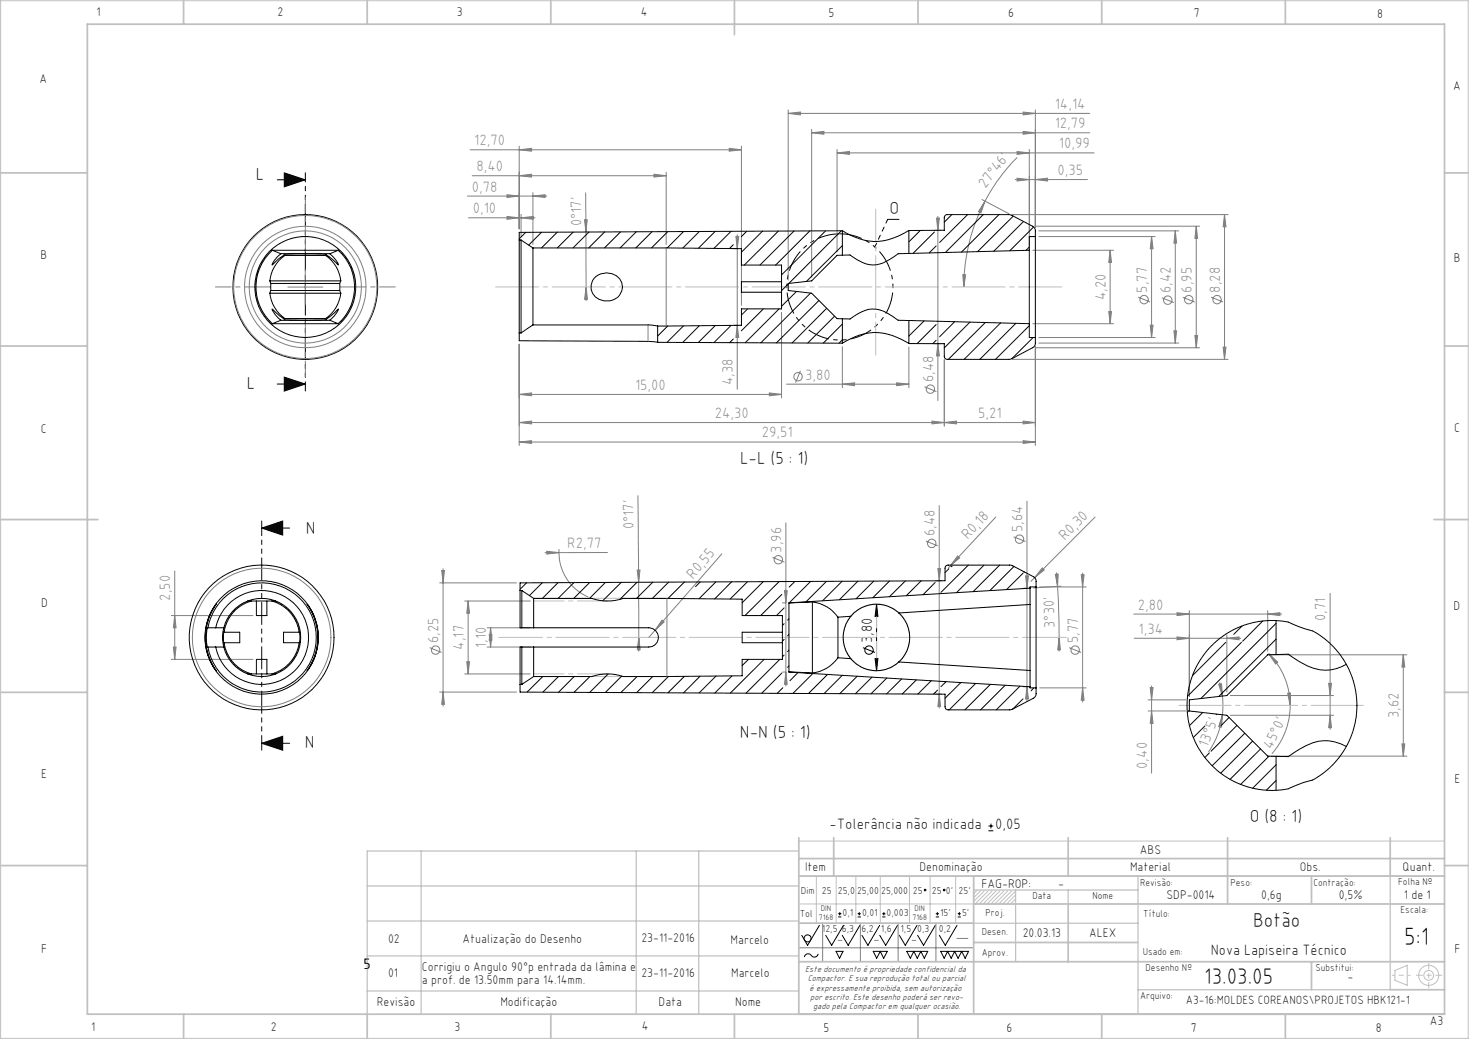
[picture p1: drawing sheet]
<svg xmlns="http://www.w3.org/2000/svg" width="420mm" height="297mm" viewBox="0 0 420 297" stroke-linecap="round" stroke-linejoin="round" font-family="sans-serif">
<g fill="none" stroke="#000" stroke-width=".29">
<path d="M79.3 51.4h8M81.3 49.4l6 2-6 2zM79.3 109.8h8M81.3 107.8l6 2-6 2zM74.8 151h8M74.8 151l6-2.1v4.1zM250.6 172.7v19M250.6 172.7l.4 3.5h-.8zM251.6 172.7h.1M246.7 185.1l3.5 1.4M250.2 188.2h.8l-.4 3.5zM251.6 191.7h.1"/>
<path d="M74.8 212.5h8M74.8 212.5l6-2v4zM282.6 237.5h1.4M282.6 236.1h1.4M283.3 235.4v1.4M233.9 272.7a1.19 1.19 0 0 1-1 .9 1.19 1.19 0 0 1-1.2-.8l-1-.1-.6 .5-.1 .4M234.3 264.5l-3.4 5.7-1.7-2.8M239 272h2l-1 2zM241.2 264.5l-3.4 5.7-1.7-2.8M245.9 264.5l-3.4 5.7-1.7-2.8M249.7 272h4l-1 1.9-1-1.9-1.1 1.9zM251.5 264.5l-3.4 5.7-1.6-2.8"/>
<path d="M256.6 264.5l-3.4 5.7-1.7-2.8M259.3 272h6l-1 1.9-1-1.9-1 1.9-1-1.9-1 1.9zM262.2 264.5l-3.4 5.7-1.7-2.8M267.4 264.5l-3.3 5.7-1.7-2.8M269 272h7.9l-1 1.9-.9-1.9-1.1 1.9-1-1.9-.9 1.9-1.1-1.9-1 1.9zM273.6 264.5l-3.3 5.7-1.7-2.8"/>
<circle cx="248.4" cy="185.8" r="1.2"/>
<circle cx="230.9" cy="268.2" r="1"/>
</g>
<g fill="none" stroke="#c0c0c0" stroke-width=".29">
<path d="M.2 .2h419.6v296.6h-419.6zM152.6 193.4h38.1M228.4 250.4h184.6M228.4 258.4h62M228.4 240.4h184.6M233.4 250.4v13.5M239.1 250.4v13.5M244.7 250.4v13.5M251.7 250.4v13.5M260 250.4v13.5M265.9 250.4v13.5M273.2 250.4v13.5"/>
<path d="M278.4 250.4v8M279.4 254.4l-1 1.1M280.6 254.4l-2.2 2.2M281.4 254.7l-3 3M282.5 254.7l-3.7 3.7M283.6 254.7l-3.7 3.7M284.8 254.7l-3.7 3.7M285.9 254.7l-3.7 3.7M287 254.7l-3.7 3.7M288.1 254.7l-3.7 3.7M289.2 254.7l-3.7 3.7M290.4 254.7l-3.7 3.7"/>
<path d="M290.4 255.8l-2.6 2.6M290.4 257l-1.5 1.4M290.4 258.1l-.4 .3M228.4 263.9h50M398.8 277.4l3.5-1.5v5.8l-3.5-1.5z"/>
<circle cx="250.6" cy="182.2" r="9.5"/>
<circle cx="408.5" cy="278.8" r="1.4"/>
<circle cx="408.5" cy="278.8" r="2.87"/>
</g>
<g fill="none" stroke="#808080" stroke-width=".29">
<path d="M225.4 32.4l3.4-.4v.8zM225.4 31.4v48.6M225.4 32.4h86.2M232.1 38l3.4-.4v.8zM232.1 37v42.3M232.1 38h79.5M292.5 37.6l3.5 .4-3.5 .4zM292.5 32l3.5 .4-3.5 .4zM296 31.4v33.6M133.6 56.1h22.8M134.4 42.8h77.6M135 50.2h55.5"/>
<path d="M145 55.7l3.4 .4-3.4 .3zM148.4 50.2l3.6-.4v.8zM148.4 42.8l3.6-.4v.8zM148.4 41.8v23.6M152.4 56.1l3.5-.4v.7zM152.4 55.1v14.8M167.4 55l.1 11.3M187 49.8l3.5 .4-3.5 .4zM190.5 49.2v20.7M208.5 42.4l3.5 .4-3.5 .4zM212 41.8v45.5M239.3 43.7l3.6-.4v.8z"/>
<path d="M239.3 42.7v29.3M239.3 43.7h73.5M280.7 57l7.8 4.1M281.6 57.5l-1.1 3.4-.7-.4zM281.6 57.5a53.3 53.3 0 0 0-6 24.6M290.3 51.3h20.6M290.8 50.9l3.5 .4-3.5 .4zM290.8 45l-2.8 3-2.6 3.3-3.8 6.2M290.8 43.3l3.5 .4-3.5 .4zM294.3 42.7v27.9M296 51.3l3.5-.4v.8zM87.3 77v10"/>
<path d="M133.9 62.3h19.1M145 61.9l3.4 .4-3.4 .4zM149 62.3l3.5-.4v.8zM149 61.3v6.3M167.1 62.8h.8l-.4 3.5zM167.5 66.3l.1 15.8M209.8 71.1h1.2M210.4 67.6h.8l-.4 3.5zM210.8 67.1v44.2M267.2 65.8h1.8M267.8 62.3h.8l-.5 3.5zM268.1 61.8v52.7"/>
<path d="M275.3 78.5l.8 .1-.5 3.5zM289.4 61.3h61.7M295.3 71.5h23.1M296.2 64.7h46.8M297 66h40M297 67.6h33.3M317.4 71.5v21M317.4 71.5l.4 3.5h-.8zM329.2 67.6l.5 3.5h-.8zM329.2 67.6v28.9M336 66v32.1M336 66l.4 3.5h-.8z"/>
<path d="M342 64.7v34.7M342 64.7l.4 3.5h-.8zM350.1 61.3v41.4M350.1 61.3l.4 3.5h-.8zM82.3 82.1h10M148.4 98.4v28.9M167.6 82.1l.4 3.4h-.9zM167.6 82.1v3.9M209.8 93h1.2M210.8 93l.4 3.5h-.8zM223.4 89.3v24.4M240.8 99.1v11.7"/>
<path d="M259.9 99.2v11.6M267.2 98.2h1.8M268.1 98.2l.5 3.5h-.8zM295.3 92.5h23.1M296 99.1v28.2M296.2 99.4h46.8M297 98.1h40M297 96.5h33.3M317 89h.8l-.4 3.5zM325.4 84.9l3.4 1.4M328.9 93h.8l-.5 3.5zM332.2 85.1l3.4 1.4"/>
<path d="M335.6 94.6h.8l-.4 3.5zM338.2 85l3.4 1.4M341.6 95.9h.8l-.4 3.5zM346.3 84.9l3.4 1.4M349.7 99.2h.8l-.4 3.5zM148.4 112.7l3.6-.4v.8zM148.4 112.7h75M220 112.3l3.4 .4-3.4 .4zM224.9 109.8h35M228.8 106l-1.3 3.4M240.8 109.8l3.5-.4v.8zM256.4 109.4l3.5 .4-3.5 .4z"/>
<path d="M264.3 110.6l3.4 1.3M270 102.8v19M289.4 102.7h61.7M148.4 126.4l3.6-.4v.7zM148.4 126.4h147.6M148.4 120.8l3.6-.4v.8zM266.5 120.4l3.5 .4-3.5 .4zM270 120.8l3.5-.4v.8zM292.5 120.4l3.5 .4-3.5 .4zM292.5 126l3.5 .4-3.5 .3zM296 120.8h-147.6M156.3 157.6l3.5 .4-3.5 .4z"/>
<path d="M159.8 157a13.9 13.9 0 0 0 8.4 13.7M173.7 157.9l-17.9 .1M182.4 141.6l.2 24.8M206.4 158.3l-19.1 21.9M220.8 159.3l3.5 1.4M224.7 149.5v46.6M264.7 154.7l3.4 1.3M268.5 144.5v57.9M273.8 158.9l.6 .6-2.7 2.2zM284.7 147.8l-13 13.9M289.8 153.5l3.4 1.3M293.6 143.3v57"/>
<path d="M313.1 147.8l-18.4 18.4M49 176h23.3M50 163.2v25.3M50 176l.3 3.5h-.7zM125.7 166.6h22M126.3 163.1h.8l-.4 3.5zM126.7 162.6v39.3M132.9 171.8h18.7M133.8 171.8v20.8M133.8 171.8l.4 3.5h-.7zM139.3 179.5h12.3M140.3 179.5v5.5"/>
<path d="M140.3 179.5l.4 3.5h-.8zM182.2 162.9h.8l-.4 3.5zM182.6 166.4v15.8M189.3 177.2l.6 .6-2.6 2.4zM223.7 172.3h.9M224.3 168.8h.8l-.4 3.5zM267.5 166h1.7M268.1 162.5h.8l-.4 3.5zM271.7 161.7l-.6 .7M292.6 168.1h.9M293.2 164.6h.8l-.4 3.5zM297.3 167.8h13.3"/>
<path d="M298 162.3l.6 .6-2.8 2.2zM301.7 164.2l.8-.1-.1 3.5zM302.1 163.7l.3 3.9M302.4 167.6l.4 14.6M303.4 167.6l-7.9 .5M309.1 164.3h.9l-.5 3.5zM309.5 163.8v36.9M324.1 175.5h42.3M336.5 175.2l3.5 .3-3.5 .5zM340 174.6v24.5M362.4 175.5l3.5-.3v.8zM362.4 174.6v11.6"/>
<path d="M380.3 169.6v38.9M49 188.5h23.3M49.6 185h.7l-.3 3.5zM122.8 185.1l3.5 1.4M125.7 197.8h22M126.7 197.8l.4 3.5h-.8zM132.9 192.6h18.7M133.5 189.2h.7l-.4 3.4zM139.3 185h12.3M139.9 181.5h.8l-.4 3.5zM182.6 182.2l.4 3.5h-.8zM182.6 182.2v4"/>
<path d="M187.3 180.2l-1.8 2M223.7 192.1h.9M224.7 192.1l.4 3.5h-.8zM267.5 198.4h1.7M268.5 198.4l.4 3.5h-.8zM292.6 196.3h.9M293.6 196.3l.4 3.5h-.8zM297.3 196.6h13.3M302.8 182.2l.4 3.5h-.8zM302.8 182.2v4M305.7 185.1l3.4 1.4M309.5 196.6l.5 3.6h-.9z"/>
<path d="M324.3 182.5h30.5M328.9 196.6h.8l-.5 3.5zM329.2 196.1v24.9M336.5 182.1l3.5 .4-3.5 .4zM348.4 195.6l.9-.1 .2 3.5zM348.7 195l.8 4M349.5 199v5.3M350.8 182.5l3.5-.4v.8zM350.8 181.5v16.3M351.8 198.8h29.5M362.7 186.9l2.6 2.4-.6 .5zM362.7 186.9a21 21 0 0 1 6.2 14.7"/>
<path d="M363.4 187.2h38.8M368.2 198.2l.8-.1-.1 3.5zM379.9 195.3h.8l-.4 3.5zM401.2 187.2v28.9M401.2 187.2l.4 3.5h-.8zM328.3 200.1h10.7M328.3 203.2h10.7M329.2 203.2l.5 3.6h-.8zM349.5 204.3l-.2 3.6-.9-.2zM349.5 204.3a23.5 23.5 0 0 1-4 10.7M351.8 204.5h29.5M363.4 216.1h38.8"/>
<path d="M368.9 201.6a20.9 20.9 0 0 1-5.3 13.9M380.3 204.5l.4 3.5h-.8zM400.8 212.7h.8l-.4 3.4zM228.4 270.9h50M228.4 263.9h50M235.2 263.9v11M239.6 268.8h1.1M246 263.9v11M250 268.8h1.1M256.8 263.9v11M260.8 268.8h1M267.6 263.9v11"/>
<path d="M273.6 268.2h3.1"/>
<circle cx="327.1" cy="85.7" r="1.2"/>
<circle cx="333.9" cy="85.8" r="1.2"/>
<circle cx="339.9" cy="85.7" r="1.2"/>
<circle cx="348" cy="85.7" r="1.2"/>
<circle cx="228.2" cy="107.7" r="1.2"/>
<circle cx="266" cy="111.2" r="1.2"/>
<circle cx="266.4" cy="155.3" r="1.2"/>
<circle cx="291.5" cy="154.1" r="1.2"/>
<circle cx="222.5" cy="160" r="1.2"/>
<circle cx="124.5" cy="185.8" r="1.2"/>
<circle cx="307.4" cy="185.8" r="1.2"/>
</g>
<path d="M398.1 278.8h5.1" fill="none" stroke="#c0c0c0" stroke-width=".29" stroke-dasharray="15.2 1.3 1.3 1.3" stroke-dashoffset="14.6"/>
<path d="M408.5 282.4v-7" fill="none" stroke="#c0c0c0" stroke-width=".29" stroke-dasharray="15.2 1.3 1.3 1.3" stroke-dashoffset="13.6"/>
<path d="M405 278.8h7.2" fill="none" stroke="#c0c0c0" stroke-width=".29" stroke-dasharray="15.2 1.3 1.3 1.3" stroke-dashoffset="13.5"/>
<g fill="none" stroke="#c0c0c0" stroke-width=".35">
<path d="M105 253.3h123.4M120.4 243.3v46.6M181.9 243.3v46.6M199.8 243.3v46.6M228.4 243.3h-123.4v46.6M278.4 254.4h47M290.4 254.4v20.5M305.4 254.4v4M325.4 250.4v39.5M397.5 250.4v32.5h-72.1M105 273.3h123.4M105 263.3h123.4"/>
<path d="M228.4 263.9h97M105 283.3h123.4"/>
</g>
<g fill="none" stroke="#c0c0c0" stroke-width=".5">
<path d="M25 6.9h388v283h-388zM52.5 .2v6.7M105 .2v6.7M157.5 .2v6.7M210 .2v9.7M262.5 .2v6.7M315 .2v6.7M367.5 .2v6.7M.2 49.4h24.8M413 49.4h6.8M.2 98.9h24.8M413 98.9h6.8"/>
<path d="M.2 148.5h27.8M410 148.5h9.8M.2 197.9h24.8M413 197.9h6.8M228.4 239.5v50.4M238.4 239.5v10.9M305.4 239.5v10.9M351 239.5v18.9M397.5 239.5v10.9M.2 247.4h24.8M228.4 250.4h184.6M228.4 245.4h184.6"/>
<path d="M278.4 250.4v39.5M278.4 258.4h134.6M305.4 258.4v16.5M375 250.4v8M413 247.4h6.8M228.4 274.9h184.6M278.4 269.4h47M375 274.9v8M52.5 289.9v6.9M105 289.9v6.9M157.5 289.9v6.9M210 289.9v6.9"/>
<path d="M262.5 289.9v6.9M315 289.9v6.9M367.5 289.9v6.9M397.5 282.9h15.5"/>
</g>
<path d="M240.1 66.8a15.2 15.2 0 0 0-13.3 22.5 15.2 15.2 0 0 0 26.1 .9 15.2 15.2 0 0 0-11.7-23.3l-1.1-.1" fill="none" stroke="#000" stroke-width=".29" stroke-dasharray="6.3 1.3 1.3 1.3 1.3 1.3" stroke-linecap="butt"/>
<path d="M87.3 49.4v62.4" fill="none" stroke="#000" stroke-width=".29" stroke-dasharray="6.3 1.3 1.3 1.3 1.3 1.3" stroke-dashoffset="3.7"/>
<path d="M257 62.7h-3.2" fill="none" stroke="#000" stroke-width=".29" stroke-dasharray="6.3 1.3 1.3 1.3 1.3 1.3"/>
<path d="M253.8 62.7l-3.7 7.9" fill="none" stroke="#000" stroke-width=".29" stroke-dasharray="6.3 1.3 1.3 1.3 1.3 1.3" stroke-dashoffset="5.2"/>
<path d="M74.8 148.9v65.5" fill="none" stroke="#000" stroke-width=".29" stroke-dasharray="6.3 1.3 1.3 1.3 1.3 1.3" stroke-dashoffset="2.2"/>
<path d="M87.3 72v-15.7M77.3 82h-15.7M87.3 92v15.7M97.3 82h15.7" fill="none" stroke="#808080" stroke-width=".29" stroke-dasharray="15.2 1.3 1.3 1.3" stroke-dashoffset="7.9"/>
<path d="M142.6 182.2h162.3" fill="none" stroke="#c0c0c0" stroke-width=".29" stroke-dasharray="15.2 1.3 1.3 1.3" stroke-dashoffset="2.7"/>
<path d="M250.6 174.6v13.6" fill="none" stroke="#c0c0c0" stroke-width=".29" stroke-dasharray="15.2 1.3 1.3 1.3" stroke-dashoffset="10.4"/>
<path d="M152.6 171h38.1" fill="none" stroke="#c0c0c0" stroke-width=".29" stroke-dasharray="15.2 1.3 1.3 1.3" stroke-dashoffset="7.6"/>
<path d="M152.6 171.8h21.1M152.6 192.6h21.1" fill="none" stroke="#c0c0c0" stroke-width=".29" stroke-dasharray="15.2 1.3 1.3 1.3" stroke-dashoffset="6.6"/>
<path d="M337 201.6h52.8" fill="none" stroke="#c0c0c0" stroke-width=".29" stroke-dasharray="15.2 1.3 1.3 1.3" stroke-dashoffset=".3"/>
<path d="M141.7 82h161.9" fill="none" stroke="#c0c0c0" stroke-width=".29" stroke-dasharray="15.2 1.3 1.3 1.3" stroke-dashoffset="2.9"/>
<path d="M250.4 101.5v-41.7" fill="none" stroke="#c0c0c0" stroke-width=".29" stroke-dasharray="15.2 1.3 1.3 1.3" stroke-dashoffset="5.8"/>
<g fill="#000">
<path d="M81.3 49.4l6 2-6 2zM81.3 107.8l6 2-6 2z"/>
<path d="M74.8 151l6-2.1v4.1zM74.8 212.5l6-2v4z"/>
<path d="M250.2 188.2h.8l-.4 3.5zM250.6 172.7l.4 3.5h-.8z"/>
</g>
<g fill="#808080">
<path d="M156.3 157.6l3.5 .4-3.5 .4z"/>
<path d="M298 162.3l.6 .6-2.8 2.2z"/>
<path d="M273.8 158.9l.6 .6-2.7 2.2z"/>
<path d="M189.3 177.2l.6 .6-2.6 2.4z"/>
<path d="M281.6 57.5l-1.1 3.4-.7-.4zM275.3 78.5l.8 .1-.5 3.5z"/>
<path d="M368.2 198.2l.8-.1-.1 3.5zM362.7 186.9l2.6 2.4-.6 .5z"/>
<path d="M133.8 171.8l.4 3.5h-.7zM133.5 189.2h.7l-.4 3.4z"/>
<path d="M167.6 82.1l.4 3.4h-.9zM167.1 62.8h.8l-.4 3.5z"/>
<path d="M182.6 182.2l.4 3.5h-.8zM182.2 162.9h.8l-.4 3.5z"/>
<path d="M302.8 182.2l.4 3.5h-.8zM301.7 164.2l.8-.1-.1 3.5z"/>
<path d="M152.4 56.1l3.5-.4v.7zM145 55.7l3.4 .4-3.4 .3zM149 62.3l3.5-.4v.8zM145 61.9l3.4 .4-3.4 .4z"/>
<path d="M239.3 43.7l3.6-.4v.8zM290.8 43.3l3.5 .4-3.5 .4z"/>
<path d="M349.5 204.3l-.2 3.6-.9-.2zM348.4 195.6l.9-.1 .2 3.5z"/>
<path d="M329.2 67.6l.5 3.5h-.8zM328.9 93h.8l-.5 3.5z"/>
<path d="M268.1 98.2l.5 3.5h-.8zM267.8 62.3h.8l-.5 3.5z"/>
<path d="M328.9 196.6h.8l-.5 3.5zM329.2 203.2l.5 3.6h-.8z"/>
<path d="M401.2 187.2l.4 3.5h-.8zM400.8 212.7h.8l-.4 3.4z"/>
<path d="M317.4 71.5l.4 3.5h-.8zM317 89h.8l-.4 3.5zM336 66l.4 3.5h-.8zM335.6 94.6h.8l-.4 3.5zM342 64.7l.4 3.5h-.8zM341.6 95.9h.8l-.4 3.5z"/>
<path d="M210.4 67.6h.8l-.4 3.5zM210.8 93l.4 3.5h-.8z"/>
<path d="M379.9 195.3h.8l-.4 3.5zM380.3 204.5l.4 3.5h-.8z"/>
<path d="M350.1 61.3l.4 3.5h-.8zM349.7 99.2h.8l-.4 3.5z"/>
<path d="M50 176l.3 3.5h-.7zM49.6 185h.7l-.3 3.5z"/>
<path d="M293.2 164.6h.8l-.4 3.5zM293.6 196.3l.4 3.5h-.8z"/>
<path d="M268.1 162.5h.8l-.4 3.5zM268.5 198.4l.4 3.5h-.8zM126.3 163.1h.8l-.4 3.5zM126.7 197.8l.4 3.5h-.8zM224.3 168.8h.8l-.4 3.5zM224.7 192.1l.4 3.5h-.8zM309.1 164.3h.9l-.5 3.5zM309.5 196.6l.5 3.6h-.9zM140.3 179.5l.4 3.5h-.8zM139.9 181.5h.8l-.4 3.5z"/>
<path d="M148.4 50.2l3.6-.4v.8zM187 49.8l3.5 .4-3.5 .4zM148.4 42.8l3.6-.4v.8zM208.5 42.4l3.5 .4-3.5 .4zM148.4 112.7l3.6-.4v.8zM220 112.3l3.4 .4-3.4 .4zM148.4 120.8l3.6-.4v.8zM266.5 120.4l3.5 .4-3.5 .4z"/>
<path d="M270 120.8l3.5-.4v.8zM292.5 120.4l3.5 .4-3.5 .4zM290.8 50.9l3.5 .4-3.5 .4zM296 51.3l3.5-.4v.8zM232.1 38l3.4-.4v.8zM292.5 37.6l3.5 .4-3.5 .4zM225.4 32.4l3.4-.4v.8zM292.5 32l3.5 .4-3.5 .4zM240.8 109.8l3.5-.4v.8zM256.4 109.4l3.5 .4-3.5 .4zM148.4 126.4l3.6-.4v.7zM292.5 126l3.5 .4-3.5 .3zM336.5 182.1l3.5 .4-3.5 .4zM350.8 182.5l3.5-.4v.8zM336.5 175.2l3.5 .3-3.5 .5zM362.4 175.5l3.5-.3v.8z"/>
</g>
<g fill="none" stroke="#000" stroke-width=".29">
<path d="M77.9 71.5a14.1 14.1 0 0 0 0 21M77.9 71.5h18.8M77.9 71.5l2.4 1M80.3 72.5l-1.7 1.8-.8 1.4 1.9-1.8 1.5-1M80.3 72.5h14M81.2 72.9h12.1M81.2 72.9l.3 .1M81.5 73a10.2 10.2 0 0 0-4.3 7.3M81.5 73h11.6M93.1 73a10.1 10.1 0 0 1 4.3 7.3M93.3 72.9l-.2 .1M94.3 72.5l1.7 1.8 .8 1.4-3.5-2.8"/>
<path d="M96.7 71.5a14.1 14.1 0 0 1 0 21M96.7 71.5l-2.4 1M148.4 68.6v26.6M148.4 68.6h.6M149 68.6v26.6M149 68.6l3.4 2.3M150.3 66.4l-1.9 1.9M152.4 70.9v22M152.4 70.9l59.6 .2v4.7h11.4v12.5h-11.4v4.7l-24 .2M154.8 66.4l-3.6 3.7M159.3 66.4l-4.5 4.5M163.9 66.4l-4.6 4.5"/>
<path d="M168.4 66.3l-4.6 4.6M170.4 79.1a4.6 4.6 0 0 1 7.6 3 4.6 4.6 0 0 1-4.2 4 4.6 4.6 0 0 1-4.8-3.3 3.9 3.9 0 0 1 1.4-3.7zM172.9 66.3l-4.6 4.6M177.4 66.3l-4.6 4.6M181.9 66.2l-4.6 4.7M186.4 66.2l-4.6 4.7M190.9 66.2l-4.6 4.7M195.4 66.2l-4.6 4.7M200 66.2l-4.8 4.7M204.5 66.1l-4.8 4.9M209 66.1l-4.9 4.9M209.7 70l-1.1 1"/>
<path d="M213.5 66.1l-1.6 1.6M218 66.1l-6 6M222.5 66.1l-9.7 9.7M227 66l-9.7 9.8M231.5 66l-9.7 9.8M236 66l-12.6 12.6M240.6 66l-15.1 15M240.8 66l-92.4 .4v2.2M240.8 66v7M240.8 73h-1.5l-7.2 7.3-6.7 .7v2l6.7 .8 7.2 7.3h1.5M240.8 70.2l-10.2 10.2M259.9 65.9a16.2 16.2 0 0 1-18.7 .3l-.4-.2"/>
<path d="M259.9 72.5h-3.1a11.4 11.4 0 0 1-7.2 3.2 11.8 11.8 0 0 1-6.6-2.8l-2.2 .1M259.9 65.9l10.1-.1v-3.6a.85 .85 0 0 1 .9-.9h17.7l6.6 3.4a1.5 1.5 0 0 1 .8 1.3v1.6M259.9 65.9v6.6M263.1 65.9l-3.2 3.2M267.2 66.3l-6.1 6.1M267.7 70.3l-2 2M272.1 61.3l-2.1 2.2M276.6 61.3l-8 8M281.1 61.3l-10.8 10.9M285.6 61.3l-10.7 10.8M289.7 61.8l-10.2 10.1M292.6 63.3l-8.5 8.5"/>
<path d="M294.3 71.5v21M294.3 71.5l-34.4 1M294.3 70.6l-1 1M295.5 64.9l-6.8 6.8M296 67.6v28.9M296 67.6h-1.7v3.9M77.2 80.3l.2 .7M77.2 83.8a10.2 10.2 0 0 0 4.3 7.3M77.2 80.3h20.2M77.2 83.8h20.2M77.4 81v2M77.4 83l-.2 .8"/>
<path d="M77.4 81h19.7M77.4 83h19.7M77.9 92.5h18.8M80.3 91.5l-2.4 1M80.3 91.5h14M81.2 91.2l-3.4-2.9 .9 1.7 1.6 1.5M81.2 91.2h12.1M81.5 91.1l-.3 .1M81.5 91.1h11.6M93.1 91.1l.2 .1M93.3 91.2l3.5-2.8-1.3 2-1.2 1.1M94.3 91.5l2.4 1"/>
<path d="M97.1 83l.3 .8M97.1 81v2M97.4 83.8a10.1 10.1 0 0 1-4.3 7.3M97.4 80.3l-.3 .7M148.4 95.2v2.2l35.8 .2 3.8 .3M148.4 95.2h.6M152.4 92.9h33.2l2.4 .3M152.4 92.9l-3.4 2.3M188 97.9l52.8 .2M188 93.2v4.7M190.9 93.2l-2.9 2.9M195.4 93.2l-4.7 4.7"/>
<path d="M200 93.1l-4.8 4.8M204.5 93.1l-4.8 4.8M209 93l-4.9 4.9M209.7 96.9l-1.1 1.1M213.7 88.3l-1.7 1.8M218.3 88.3l-6.4 6.3M222.7 88.3l-9.6 9.7M223.4 80.5h-11.4v3h11.4M225.4 81.2l-2 1.9M227.7 83.3l-4.3 4.3M231.7 83.8l-14.2 14.2M234.1 85.9l-12.1 12.1"/>
<path d="M236.4 88.1l-9.9 9.9M238.6 90.4l-7.7 7.7M240.8 98.1a16.2 16.2 0 0 1 18.9 0l.2 .1M240.8 91.1l2.2 .1 1-.7a8.4 8.4 0 0 1 11.1-.1 3.2 3.2 0 0 0 3.3 1.2h1.5M240.8 91.1v7M240.8 92.6l-5.4 5.5M240.8 97.1l-.9 1M259.9 98.2h10.1v3.6a.85 .85 0 0 0 .9 .9h17.7l.7-.2M259.9 91.6v6.6M259.9 91.6l34.4 .9M264.2 91.8l-4.3 4.3M267 97.9l-.3 .3"/>
<path d="M267.7 92.8l-5.5 5.4M267.7 97.3l-.5 .5M272.9 92l-4.3 4.3M277.3 92.1l-7.3 7.3M281.7 92.2l-10.6 10.5M286.1 92.3l-10.4 10.4M290.4 92.4l-10.3 10.3M294.3 92.5v4h1.7M294.3 93.1l-9.7 9.6M295.4 96.5l-6.1 6M296 96.5v1.6a1.5 1.5 0 0 1-.8 1.3l-5.9 3.1M59.4 179.5a15.6 15.6 0 0 1 24-10.3 15.6 15.6 0 0 1 0 26 15.6 15.6 0 0 1-24-10.2"/>
<path d="M59.4 179.5h-.2a11.3 11.3 0 0 0 .2 5.5M59.4 179.5h2.3M61.7 179.5a13.4 13.4 0 0 1 20.6-8.4 13.4 13.4 0 0 1 0 22.2 13.4 13.4 0 0 1-20.6-8.3M61.7 179.5h2.3M61.8 172.8v-.1a16.3 16.3 0 0 0 0 19 16 16 0 0 1 0-18.9zM64 179.5a11.2 11.2 0 0 1 17.2-6.5 11.2 11.2 0 0 1 0 18.4 11.2 11.2 0 0 1-17.2-6.4M64 179.5a10.8 10.8 0 0 0 0 5.5M70.8 171.8h8M71.9 171.8a10.8 10.8 0 0 0-7.8 8.9M73.3 171.8v4.2h3v-4.2M77.8 171.8a10.8 10.8 0 0 1 7.7 8.9M87.8 172.7a15.8 15.8 0 0 1 0 19 16.2 16.2 0 0 0 0-19z"/>
<path d="M148.7 168.8v10.7h.5M148.7 168.8h.5M149.2 179.5h3.4M149.2 168.8v10.7M149.2 168.8l3.4 2.3M150.6 166.6l-1.9 1.8M152.6 179.5h32.9a2.75 2.75 0 0 1 2.8 2.7 2.75 2.75 0 0 1-2.8 2.8h-32.9M152.6 171.1v8.4M152.6 171.1h16.6a14 14 0 0 0 9 0l34 .2v4.7h11.5v12.5h-11.5v4.7l-34 .2a14 14 0 0 0-9 0h-16.6M155 166.6l-3.6 3.6M159.6 166.5l-4.5 4.6M164.1 166.5l-4.5 4.6"/>
<path d="M168.6 166.5l-4.6 4.6M173.1 166.5l-4.5 4.6M177.6 166.5l-5.3 5.2M182.1 166.4l-4.9 4.9M186.7 166.4l-4.7 4.7M191.2 166.4l-4.7 4.7M195.7 166.4l-4.7 4.7M200.2 166.4l-1.3 1.3M204.7 166.3l-4.8 4.8M209.2 166.3l-4.9 4.9M213.7 166.3l-4.9 4.9M218.2 166.3l-6 6"/>
<path d="M222.7 166.3l-9.7 9.7M223.5 169.9l-6 6.1M224.2 173.8l-2.2 2.2M224.2 178.3l-.5 .5M225.6 176.9l-.4 .4M225.6 172.3v19.8l68.9 4.2M227.3 166.2l-1.7 1.6M231.8 166.2l-6 5.9M232.3 172.1a10.2 10.2 0 0 1 7.3 4.3M232.3 172.1l-6.7 .3M232.3 172.1v20.3M236.3 166.2l-5.9 5.8"/>
<path d="M239.6 176.4v11.6M240.8 166.2l-5.6 5.5M243.2 176.2a9.5 9.5 0 0 0 0 12.1M243.2 176.2l-3.6 .2M245.3 166.1l-5.3 5.3M249.8 166.1l-5 5.1M254.3 166.1l-4.7 4.7M257 175.2a9.5 9.5 0 0 0-13.8 1M257 175.2a9.5 9.5 0 0 1 0 14M258.8 166.1l-4.5 4.5M263.3 166l-4.2 4.3M267.4 166.5l-3.5 3.5"/>
<path d="M271.3 162.6l-1.1 1.1M271.9 162h.1M276.9 161.5l-7.9 7.8M281.3 161.5l-7.8 7.9M285.8 161.5l-7.6 7.6M289.9 161.9l-6.9 6.9M292.5 163.9l-4.7 4.6M292.8 163.5l-.1 .1M294.5 168.1v4.7M294.5 172.8v18.9M294.5 168.1l-68.9 4.2M294.5 172.8l-37.5 2.4"/>
<path d="M296.2 167.8v-2l-.6-.8-6.5-3.4-18-.1a.85 .85 0 0 0-.9 .9v3.6l-121.5 .6v2.2M296.2 167.8v28.8M296.2 167.8h-1.7v.3M355.1 178.9l-2.4 2.4M361 177.5l-5.7 5.8M364.8 178.2l-21.4 21.5M364.8 177.4v9.7M59.4 185h2.3M61.7 185h2.3M64 180.7h4.5v3h-4.5zM64.1 183.7a10.8 10.8 0 0 0 7.8 8.9M70.8 192.6h8"/>
<path d="M73.3 192.6v-4.1h3v4.1M81.1 180.7h4.6v3h-4.6zM85.5 183.7a10.8 10.8 0 0 1-7.7 8.9M148.7 195.6v2.2l121.5 .6v3.6a.85 .85 0 0 0 .9 .9h17.8l6.7-3.4 .6-.8v-2.1M148.7 195.6h.5M149.2 185v10.6M149.2 185h3.4M149.2 185h-.5v10.6M152.6 185v8.4M152.6 193.4l-3.4 2.2M155.2 193.4l-4.5 4.4M159.7 193.4l-4.5 4.5"/>
<path d="M164.1 193.4l-4.4 4.5M168.7 193.4l-4.6 4.5M173.9 192.6l-5.3 5.3M177.8 193.2l-4.7 4.7M182.1 193.4l-4.6 4.6M186.6 193.4l-4.6 4.6M191.1 193.4l-4.6 4.6M195.7 193.4l-4.7 4.6M200.2 193.3l-4.8 4.8M204.7 193.2l-4.8 4.9M209.3 193.2l-4.9 4.9M214 188.5l-1.8 1.7"/>
<path d="M218.5 188.5l-9.7 9.6M223 188.5l-9.7 9.7M223.5 192.4l-5.7 5.8M223.7 180.7h-11.5v3h11.5M223.8 196.6l-1.6 1.6M224.2 182.8l-.5 .5M224.2 187.3l-.5 .4M225.6 181.4l-.4 .3M225.6 185.9l-.4 .4M225.6 190.4l-.4 .3M225.6 192l6.7 .4M228.1 192.3l-2.3 2.3"/>
<path d="M232.4 192.5l-5.7 5.7M236.6 192.8l-5.4 5.4M239.6 188a10.2 10.2 0 0 1-7.3 4.4M239.6 188l3.6 .3M240.8 193l-5.2 5.3M243.2 188.3a9.5 9.5 0 0 0 13.8 .9M245.1 193.3l-5 5M249.3 193.6l-4.7 4.7M253.5 193.8l-4.5 4.5M257 189.2l37.5 2.5M257.8 194.1l-4.3 4.2M262 194.3l-4 4.1"/>
<path d="M266.2 194.6l-3.8 3.8M268 197.3l-1.1 1.1M270.5 194.9l-1.5 1.4M274.7 195.1l-4.5 4.5M278.9 195.4l-7.5 7.5M283.1 195.6l-7.2 7.3M287.4 195.9l-7 7M291.6 196.1l-6.8 6.8M292.5 199.8l-2.9 2.9M294.5 191.7v4.6M294.5 196.3v.3h1.7M295.6 196.6l-.8 .9"/>
<path d="M346.3 184.6l3.2-2.7 3.8-2.2 2.6-1.1 2.7-.7 4.3-.5 5.2 .4 3.2 1.3 4 1.2 2.7 1.7 2.3 2 3.1 3.5 2.3 3.9 1.7 5 .5 4.4-.2 4.4-1.4 5.4-2.2 4.1-2.9 3.8-3.1 2.7-2.6 1.7-2.8 .8-4.4 1.8-4.3 .5-5-.5-4.6-1.4-4.1-2.1-3.5-2.9-2-2.1-1.4-2-2.2-4.2-1.5-5-.3-4 .5-5.2 1.3-4.1 2-3.9zM350.4 183.6l-9.5 9.5M354.9 183.6l-15.4 15.4M364.8 182.7l-16.4 16.4M364.8 187.1l3.5-.1a18.5 18.5 0 0 0 10.6 4.6 12 12 0 0 0 6-1.7M364.8 187.1l-2.4 .1-11.6 11.6-10.8 1.3v3.1l10.8 1.3 11.6 11.6 2.4 .1M340 203l-.5 .6M343.9 203.7l-3.8 3.7M344.5 207.5l-3.3 3.3M345.8 215.2l-1.3 1.3M347.9 204.1l-.2 .2M351.4 205.1l-2.2 2.3"/>
<path d="M353.7 207.4l-7.4 7.3M355.9 209.6l-9.3 9.3M358.1 211.8l-9.1 9.2M360.4 214.1l-8.7 8.7M362.8 216.1l-8.1 8.1M364.8 218.6l-6.7 6.7M364.8 216.2v9.7M385 213.4a12.1 12.1 0 0 0-13.4 .7l-3.3 2.2-3.5-.1M364.8 223.1l-2.7 2.8M239.6 262.1h1M239.6 261.2h1M240.1 260.7v1"/>
<path d="M245.2 262.1h.9M245.2 261.2h.9M245.7 260.7v1M252.2 262.1h1M252.2 261.2h1M252.7 260.7v1M267.5 262.1h1M267.5 261.2h1M268 260.7v1M273.8 262.1h.9M273.8 261.2h.9M274.3 260.7v1"/>
<circle cx="87.3" cy="82" r="20.7"/>
<circle cx="87.3" cy="82.1" r="14.4"/>
<circle cx="74.8" cy="182.2" r="20.7"/>
<circle cx="74.8" cy="182.2" r="16.2"/>
<circle cx="264.5" cy="254.4" r=".24"/>
<circle cx="270" cy="254.4" r=".24"/>
</g>
<g fill="none" stroke="#808080" stroke-width=".29">
<path d="M190.5 70.9v22.3M185.3 92.9v4.7M190.7 171.1v22.3"/>
<circle cx="87.3" cy="82" r="16"/>
<circle cx="87.3" cy="82" r="20.5"/>
<circle cx="87.3" cy="82" r="17.4"/>
<circle cx="74.8" cy="182.2" r="19.8"/>
</g>
<text font-size="7.1" x="401.5" y="270.2">5:1</text>
<text font-size="6.4" x="344.3" y="281.4">13.03.05</text>
<text font-size="5.7" x="358.3" y="265">Botão</text>
<g font-size="5">
<text x="73.2" y="51.5">L</text>
<text x="254.3" y="61.2">O</text>
<text x="70.6" y="111.1">L</text>
<text x="211.6" y="132.7">L-L (5 : 1)</text>
<text x="87.5" y="152.7">N</text>
<text x="87.1" y="213.7">N</text>
<text x="211.6" y="211">N-N (5 : 1)</text>
<text x="357.3" y="234.9">O (8 : 1)</text>
</g>
<g font-size="4.3" fill="#808080">
<text x="301.6" y="31.1">14,14</text>
<text x="135.6" y="41.5">12,70</text>
<text x="301.6" y="36.7">12,79</text>
<text x="302.8" y="42.4">10,99</text>
<text x="136.2" y="48.9">8,40</text>
<text x="302.4" y="50">0,35</text>
<text x="134.9" y="54.8">0,78</text>
<text x="281.8" y="54" transform="rotate(-53 281.8 54)">27°46'</text>
<text x="135.2" y="61">0,10</text>
<text x="166.2" y="64.7" transform="rotate(-90 166.2 64.7)">0°17'</text>
<text x="328" y="83.6" transform="rotate(-90 328 83.6)">5,77</text>
<text x="334.7" y="83.8" transform="rotate(-90 334.7 83.8)">6,42</text>
<text x="340.8" y="83.7" transform="rotate(-90 340.8 83.7)">6,95</text>
<text x="348.8" y="83.6" transform="rotate(-90 348.8 83.6)">8,28</text>
<text x="316.1" y="85.8" transform="rotate(-90 316.1 85.8)">4,20</text>
<text x="181.6" y="111.4">15,00</text>
<text x="209.5" y="110" transform="rotate(-90 209.5 110)">4,38</text>
<text x="230.2" y="108.5">3,80</text>
<text x="266.9" y="109.2" transform="rotate(-90 266.9 109.2)">6,48</text>
<text x="204.4" y="119.5">24,30</text>
<text x="279.6" y="119.5">5,21</text>
<text x="217.8" y="125.1">29,51</text>
<text x="181.2" y="151.3" transform="rotate(-91 181.2 151.3)">0°17'</text>
<text x="267.3" y="153.3" transform="rotate(-90 267.3 153.3)">6,48</text>
<text x="276.7" y="154.5" transform="rotate(-47 276.7 154.5)">R0,18</text>
<text x="292.4" y="152.1" transform="rotate(-90 292.4 152.1)">5,64</text>
<text x="304.5" y="154.6" transform="rotate(-45 304.5 154.6)">R0,30</text>
<text x="162.2" y="156.8">R2,77</text>
<text x="223.4" y="158" transform="rotate(-90 223.4 158)">3,96</text>
<text x="198.2" y="165.7" transform="rotate(-49 198.2 165.7)">R0,55</text>
<text x="48.7" y="171.7" transform="rotate(-90 48.7 171.7)">2,50</text>
<text x="301.6" y="179.5" transform="rotate(-92 301.6 179.5)">3°30'</text>
<text x="325.3" y="174.3">2,80</text>
<text x="379" y="177.5" transform="rotate(-90 379 177.5)">0,71</text>
<text x="125.4" y="183.8" transform="rotate(-90 125.4 183.8)">6,25</text>
<text x="132.6" y="185.7" transform="rotate(-90 132.6 185.7)">4,17</text>
<text x="139" y="185.3" transform="rotate(-90 139 185.3)">1,10</text>
<text x="308.3" y="183.8" transform="rotate(-90 308.3 183.8)">5,77</text>
<text x="325.5" y="181.2">1,34</text>
<text x="400" y="205.3" transform="rotate(-90 400 205.3)">3,62</text>
<text x="345.3" y="213.7" transform="rotate(-69 345.3 213.7)">13°5'</text>
<text x="363.6" y="214.4" transform="rotate(-64 363.6 214.4)">45°0'</text>
<text x="328" y="219.8" transform="rotate(-90 328 219.8)">0,40</text>
</g>
<g font-size="4.3">
<text x="249.3" y="183.8" transform="rotate(-90 249.3 183.8)">3,80</text>
<text x="237.2" y="237">-Tolerância não indicada</text>
<text x="284.5" y="237">0,05</text>
<text x="346.2" y="272.9">Nova Lapiseira Técnico</text>
<text x="104" y="277">5</text>
</g>
<g font-size="3.6">
<text x="27.6" y="4.6">1</text>
<text x="79.3" y="4.7">2</text>
<text x="130.6" y="4.6">3</text>
<text x="183.2" y="4.7">4</text>
<text x="236.9" y="4.9">5</text>
<text x="288.2" y="5">6</text>
<text x="341.3" y="5">7</text>
<text x="393.7" y="5">8</text>
<text x="11.3" y="23.8">A</text>
<text x="415.5" y="25.7">A</text>
<text x="11.6" y="74">B</text>
<text x="415.6" y="74.9">B</text>
<text x="11.6" y="123.8">C</text>
<text x="415.8" y="123.4">C</text>
<text x="11.8" y="173.6">D</text>
<text x="415.6" y="174.5">D</text>
<text x="11.8" y="222.4">E</text>
<text x="415.8" y="223.7">E</text>
<text x="325.9" y="244.2">ABS</text>
<text x="230.2" y="249">Item</text>
<text x="262.9" y="249">Denominação</text>
<text x="323.1" y="249">Material</text>
<text x="371.6" y="249">Obs.</text>
<text x="401" y="249">Quant.</text>
<text x="280.6" y="253.7">FAG-ROP:</text>
<text x="302.6" y="253.7">-</text>
<text x="333.5" y="257.1">SDP-0014</text>
<text x="360.6" y="257.1">0,6g</text>
<text x="382.8" y="257.1">0,5%</text>
<text x="401.4" y="257.1">1 de 1</text>
<text x="111" y="269.6">02</text>
<text x="132.3" y="269.6">Atualização do Desenho</text>
<text x="183.4" y="269.4">23-11-2016</text>
<text x="208.9" y="270">Marcelo</text>
<text x="292.4" y="267.9">20.03.13</text>
<text x="311.4" y="267.9">ALEX</text>
<text x="11.8" y="272.4">F</text>
<text x="415.8" y="272.4">F</text>
<text x="111" y="279.2">01</text>
<text x="120.6" y="277.6">Corrigiu o Angulo 90°p entrada da lâmina e</text>
<text x="120.6" y="281.2">a prof. de 13.50mm para 14.14mm.</text>
<text x="183.4" y="279.2">23-11-2016</text>
<text x="209" y="279.2">Marcelo</text>
<text x="385.3" y="280.5">-</text>
<text x="107.7" y="287.4">Revisão</text>
<text x="143.1" y="287.4">Modificação</text>
<text x="188.3" y="287.4">Data</text>
<text x="210.2" y="287.4">Nome</text>
<text x="408.8" y="293.1">A3</text>
<text x="26" y="294.6">1</text>
<text x="77.4" y="294.6">2</text>
<text x="129.9" y="294.6">3</text>
<text x="183.5" y="294.5">4</text>
<text x="235.4" y="295">5</text>
<text x="287.8" y="295">6</text>
<text x="340.5" y="295">7</text>
<text x="393.4" y="295">8</text>
</g>
<text font-size="3.4" x="339.1" y="287.1">A3-16:MOLDES COREANOS\PROJETOS HBK121-1</text>
<g font-size="2.9">
<text x="228.9" y="255.7">Dim</text>
<text x="235" y="255.7">25</text>
<text x="239.5" y="255.7">25,0</text>
<text x="245" y="255.7">25,00</text>
<text x="251.9" y="255.7">25,000</text>
<text x="261" y="255.7">25</text>
<text x="266.5" y="255.7">25</text>
<text x="270.4" y="255.7">0'</text>
<text x="274.1" y="255.7">25'</text>
<text x="295.2" y="257.1">Data</text>
<text x="312.3" y="257.1">Nome</text>
<text x="326" y="253.3">Revisão:</text>
<text x="351.8" y="253.3">Peso:</text>
<text x="375.6" y="253.3">Contração:</text>
<text x="399.8" y="253">Folha Nº</text>
<text x="228.6" y="262.2">Tol</text>
<text x="240.9" y="261.8">0,1</text>
<text x="246.5" y="261.8">0,01</text>
<text x="253.5" y="261.8">0,003</text>
<text x="268.8" y="261.8">15'</text>
<text x="275.1" y="261.8">5'</text>
<text x="281.7" y="261.8">Proj.</text>
<text x="326.9" y="262.2">Título:</text>
<text x="400.5" y="261">Escala:</text>
<text x="235" y="266.5">12,5</text>
<text x="240.7" y="266.5">6,3</text>
<text x="246.3" y="266.5">6,2</text>
<text x="251.9" y="266.5">1,6</text>
<text x="257.5" y="266.5">1,5</text>
<text x="262.2" y="266.5">0,3</text>
<text x="268.5" y="266.5">0,2</text>
<text x="280.7" y="267.4">Desen.</text>
<text x="280.7" y="273.1">Aprov.</text>
<text x="326.7" y="272.9">Usado em:</text>
<text x="327.5" y="277.5">Desenho Nº</text>
<text x="376.1" y="277.5">Substitui:</text>
<text x="326" y="285.5">Arquivo:</text>
</g>
<g font-size="2.5">
<text x="230.2" y="277.8">Este documento é propriedade confidencial da</text>
<text x="230.9" y="280.5">Compactor. E sua reprodução total ou parcial</text>
<text x="231.5" y="283.2">é expressamente proibida, sem autorização</text>
<text x="231.7" y="285.9">por escrito. Este desenho poderá ser revo-</text>
<text x="232.5" y="288.6">gado pela Compactor em qualquer ocasião.</text>
</g>
<g font-size="2.3">
<text x="234.1" y="263">7168</text>
<text x="234.7" y="260.4">DIN</text>
<text x="260.9" y="263">7168</text>
<text x="261.5" y="260.4">DIN</text>
</g>
</svg>
